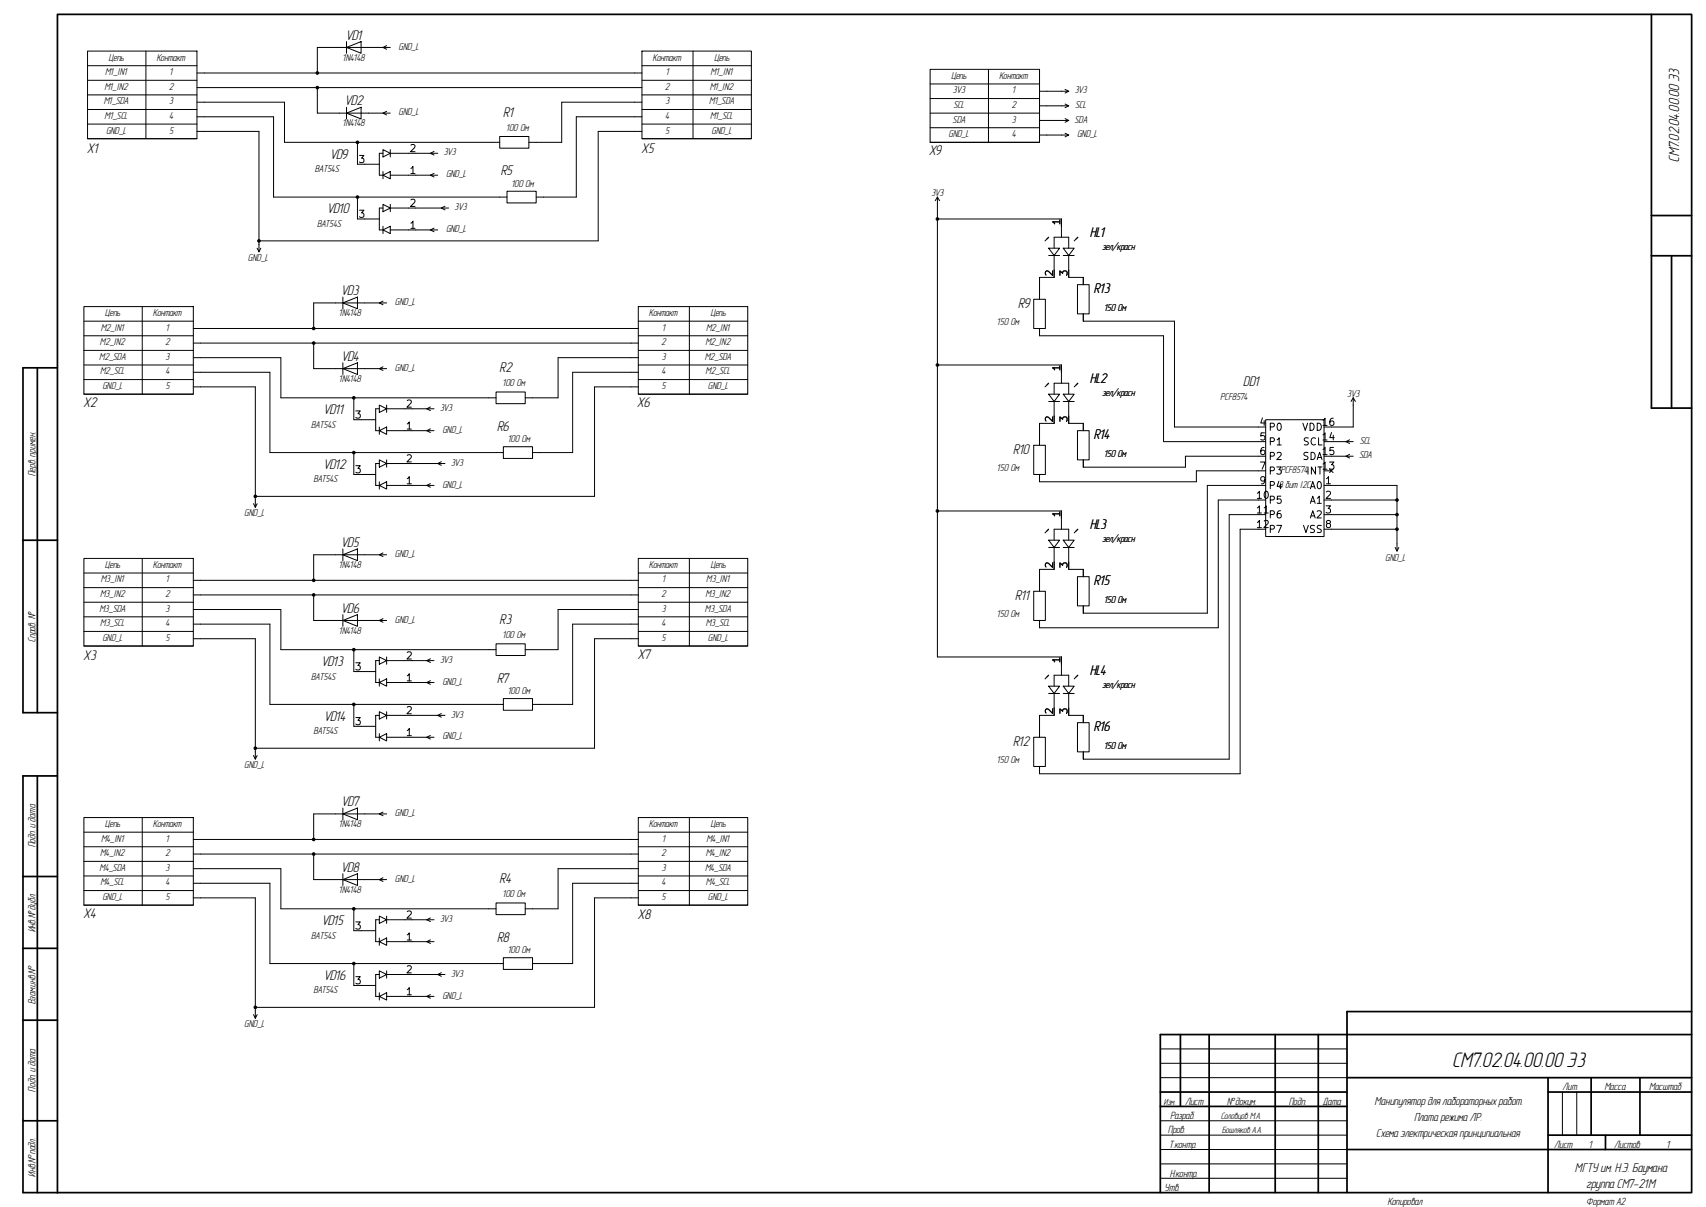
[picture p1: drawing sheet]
<svg xmlns="http://www.w3.org/2000/svg" width="594mm" height="420mm" viewBox="0 0 594 420" stroke-linecap="round" stroke-linejoin="round" font-family="sans-serif">
<g fill="none" stroke="#000" stroke-width=".6">
<path d="M20 5h569v410h-569zM575 5v137h14M575 75h14M575 89h14M582 89v53M13 128v120M20 128h-12v120h12M8 188h12M13 270v145M20 270h-12v145h12M8 305h12M8 330h12"/>
<path d="M8 355h12M411 360v25M421 360v55M444 360v55M459 360v55M589 352h-120v63M589 360h-185v55M404 380h65M469 375h120M539 380h50M539 375v40M554 375v20"/>
<path d="M571 375v20M8 390h12M404 385h65M469 400h120M539 395h50M559 395v5"/>
</g>
<g fill="none" stroke="#000" stroke-width=".35">
<path d="M30.5 17.8h38.1v30.5h-38.1zM50.8 17.8v30.5M120.6 16.5l5.1-2v4zM120.6 14.5v4M134.6 15.9l-1.3 .6 1.3 .6M135.9 16.5h-25.4v8.9M223.5 17.8h38.1v30.5h-38.1zM241.3 17.8v30.5M30.5 22.9h38.1M30.5 27.9h38.1M30.5 33h38.1M30.5 38.1h38.1"/>
<path d="M68.6 35.6h30.5v13.9h74.9M68.6 25.4h154.9M68.6 30.5h154.9M110.5 30.5v8.9h25.4M120.6 39.4l5.1-2.1v4.1zM120.6 37.3v4.1M134.6 38.7l-1.3 .7 1.3 .6M223.5 35.6h-27.9v13.9h-11.5M223.5 22.9h38.1M223.5 27.9h38.1M223.5 33h38.1M223.5 38.1h38.1"/>
<path d="M323.8 24.1h38.1v25.4h-38.1zM323.8 29.2h38.1M323.8 34.3h38.1M323.8 39.4h38.1M344.2 24.1v25.4M361.9 31.8h10.2M361.9 36.8h10.2M370.8 31.1l1.3 .7-1.3 .6M370.8 36.2l1.3 .6-1.3 .7M30.5 43.2h38.1M30.5 48.3h38.1M68.6 40.6h26.6v28h81.3"/>
<path d="M68.6 45.7h21.6v41.9M124.5 49.5v7.7h7.6M133.3 52.1l2.6 1.2-2.6 1.3zM133.3 53.3h-1.2v7.7h1.2M133.3 59.7v2.5M135.9 53.3h16.5M135.9 52.1v2.5M151.1 52.7l-1.2 .6 1.2 .7M174 47.5h10.1v4.1h-10.1zM223.5 43.2h38.1M223.5 48.3h38.1M223.5 40.6h-22.8v28h-14"/>
<path d="M223.5 45.7h-15.2v38.1h-118.1M323.8 44.5h38.1M323.8 49.5h38.1M361.9 47h10.2M361.9 41.9h10.2M370.8 46.4l1.3 .6-1.3 .6M370.8 41.3l1.3 .6-1.3 .6M124.5 68.6v7.6h7.6M133.3 71.1l2.6 1.3-2.6 1.3zM133.3 61l2.6-1.3v2.5zM133.3 72.4h-1.2v7.6h1.2M133.3 78.7v2.6"/>
<path d="M135.9 72.4h20.3M135.9 61h16.5M135.9 71.1v2.6M151.1 60.3l-1.2 .7 1.2 .6M151.1 79.4l-1.2 .6 1.2 .6M154.9 71.8l-1.2 .6 1.2 .6M176.5 66.5h10.2v4.1h-10.2zM326.4 68.6l-.8 1.3M326.4 68.6l.8 1.3M326.4 68.6v160h43.2v6.4M326.4 76.2h43.2v6.4M89.5 86.4l.7 1.2 .6-1.2"/>
<path d="M133.3 80l2.6-1.3v2.6zM135.9 80h16.5M365.1 86.4h3.8l-1.9 2.5zM365.1 82.6l-1.2 1.2M365.1 88.9h3.8M367 86.4v-3.8h5.1v3.8M367 88.9v7.6h-5.1v7.6M370.2 86.4h3.8l-1.9 2.5zM370.2 88.9h3.8M372.1 88.9v7.6h5.1v2.6M375.2 99.1h4v10.1h-4zM375.3 82.6l-1.3 1.2"/>
<path d="M29.2 106.7h38.1v30.5h-38.1zM29.2 111.8h38.1M29.2 116.8h38.1M49.5 106.7v30.5M67.3 114.3h154.9M67.3 119.4h154.9M109.2 119.4v8.9h25.4M119.4 105.4l5.1-2v4zM119.4 103.4v4M133.3 104.8l-1.2 .6 1.2 .6M134.6 105.4h-25.4v8.9M222.2 106.7h38.1v30.5h-38.1z"/>
<path d="M222.2 111.8h38.1M222.2 116.8h38.1M240 106.7v30.5M359.9 104.1h4.1v10.2h-4.1zM361.9 114.3v2.5h43.2v36.9h35.6M377.2 109.2v2.6h31.7v36.8h31.8M29.2 121.9h38.1M29.2 127h38.1M29.2 132.1h38.1M29.2 137.2h38.1M67.3 134.6h21.6v41.9M67.3 124.5h30.5v13.9h74.9"/>
<path d="M67.3 129.5h26.7v28h81.3M119.4 128.3l5.1-2.1v4.1zM119.4 126.2v4.1M123.2 138.4v7.7h7.6M133.3 127.6l-1.2 .7 1.2 .6M172.7 136.4h10.2v4.1h-10.2zM222.2 121.9h38.1M222.2 127h38.1M222.2 132.1h38.1M222.2 137.2h38.1M222.2 124.5h-27.9v13.9h-11.4M222.2 129.5h-22.8v28h-14"/>
<path d="M222.2 134.6h-15.2v38.1h-118.1M326.4 127h43.2v6.4M365.1 137.2h3.8l-1.9 2.5zM365.1 133.4l-1.2 1.2M365.1 139.7h3.8M367 137.2v-3.8h5.1v3.8M367 139.7v7.6h-5.1v7.6M370.2 137.2h3.8l-1.9 2.5zM370.2 139.7h3.8M372.1 139.7v7.6h5.1v2.6M375.3 133.4l-1.3 1.2M471.2 138.4v10.2h-10.2"/>
<path d="M471.2 138.4l-.8 1.3M471.2 138.4l.7 1.3M123.2 157.5v7.6h7.6M132.1 141l2.5 1.2-2.5 1.3zM132.1 149.9l2.5-1.3v2.5zM132.1 148.6v2.5M132.1 142.2h-1.3v7.7h1.3M134.6 142.2h16.5M134.6 149.9h16.5M134.6 141v2.5M149.9 141.6l-1.3 .6 1.3 .7M149.9 149.2l-1.3 .7 1.3 .6"/>
<path d="M175.3 155.4h10.1v4.1h-10.1zM359.9 154.9h4.1v10.2h-4.1zM375.2 149.9h4v10.1h-4zM440.7 146.1h20.3v40.6h-20.3zM440.7 158.8h-28v3.8h-35.5v-2.6M461 153.7h10.2M461 158.8h10.2M469.9 158.1l-1.3 .7 1.3 .6M469.9 153l-1.3 .7 1.3 .6M88.3 175.3l.6 1.2 .6-1.2M132.1 160l2.5 1.3-2.5 1.3zM132.1 168.9l2.5-1.3v2.6z"/>
<path d="M132.1 161.3h-1.3v7.6h1.3M132.1 167.6v2.6M134.6 168.9h16.5M134.6 160v2.6M134.6 161.3h20.3M149.9 168.3l-1.3 .6 1.3 .6M153.7 160.7l-1.3 .6 1.3 .6M326.4 177.8h43.2v6.4M440.7 168.9h-20.3v44.5h-43.2v-2.6M440.7 174h-16.5v44.4h-62.3v-2.5M440.7 179.1h-12.7v85.1h-50.8v-2.6M440.7 163.8h-24.1v3.8h-54.7v-2.5"/>
<path d="M461 168.9h25.4v22.9M461 174h25.4M461 179.1h25.4M461 163.8h2.5M462.9 163.2l1.3 1.2M464.2 163.2l-1.3 1.2M29.2 194.3h38.1v30.5h-38.1zM29.2 199.4h38.1M49.5 194.3v30.5M119.4 193l5.1-2v4.1zM119.4 191v4.1M133.3 192.4l-1.2 .6 1.2 .7"/>
<path d="M134.6 193h-25.4v8.9M222.2 194.3h38.1v30.5h-38.1zM222.2 199.4h38.1M240 194.3v30.5M365.1 188h3.8l-1.9 2.5zM365.1 184.2l-1.2 1.2M365.1 190.5h3.8M367 188v-3.8h5.1v3.8M367 190.5v7.6h-5.1v7.6M370.2 188h3.8l-1.9 2.5zM370.2 190.5h3.8M372.1 190.5v7.6h5.1v2.6"/>
<path d="M375.3 184.2l-1.3 1.2M440.7 184.2h-8.9v85h-69.9v-2.5M461 184.2h25.4M485.8 190.5l.6 1.3 .6-1.3M29.2 204.5h38.1M29.2 209.6h38.1M29.2 214.6h38.1M29.2 219.7h38.1M67.3 201.9h154.9M67.3 207h154.9M67.3 212.1h30.5v14h74.9M67.3 217.2h26.7v27.9h81.3"/>
<path d="M109.2 207v8.9h25.4M119.4 215.9l5.1-2v4zM119.4 213.9v4M133.3 215.3l-1.2 .6 1.2 .6M222.2 204.5h38.1M222.2 209.6h38.1M222.2 214.6h38.1M222.2 219.7h38.1M222.2 212.1h-27.9v14h-11.4M222.2 217.2h-22.8v27.9h-14M359.9 205.7h4.1v10.2h-4.1zM375.2 200.7h4v10.1h-4z"/>
<path d="M29.2 224.8h38.1M67.3 222.3h21.6v41.9M123.2 226.1v7.6h7.6M132.1 228.6l2.5 1.3-2.5 1.2zM132.1 237.5l2.5-1.3v2.6zM132.1 236.2v2.6M132.1 229.9h-1.3v7.6h1.3M134.6 228.6v2.5M134.6 237.5h16.5M134.6 229.9h16.5M149.9 236.9l-1.3 .6 1.3 .6M149.9 229.2l-1.3 .7 1.3 .6"/>
<path d="M172.7 224h10.2v4.1h-10.2zM222.2 224.8h38.1M222.2 222.3h-15.2v38.1h-118.1M365.1 238.8h3.8l-1.9 2.5zM365.1 235l-1.2 1.2M367 238.8v-3.8h5.1v3.8M370.2 238.8h3.8l-1.9 2.5zM375.3 235l-1.3 1.2M123.2 245.1v7.6h7.6M132.1 247.7l2.5 1.2-2.5 1.3zM132.1 256.5l2.5-1.2v2.5zM132.1 255.3v2.5"/>
<path d="M132.1 248.9h-1.3v7.6h1.3M134.6 247.7v2.5M134.6 256.5h16.5M134.6 248.9h20.3M149.9 255.9l-1.3 .6 1.3 .7M153.7 248.3l-1.3 .6 1.3 .7M175.3 243.1h10.1v4h-10.1zM359.9 256.5h4.1v10.2h-4.1zM365.1 241.3h3.8M367 241.3v7.6h-5.1v7.6M370.2 241.3h3.8M372.1 241.3v7.6h5.1v2.6"/>
<path d="M375.2 251.5h4v10.1h-4zM88.3 262.9l.6 1.3 .6-1.3M29.2 284.5h38.1v30.5h-38.1zM29.2 289.6h38.1M29.2 294.6h38.1M29.2 299.7h38.1M49.5 284.5v30.5M67.3 292.1h154.9M67.3 297.2h154.9M109.2 297.2v8.9h25.4M119.4 283.2l5.1-2v4zM119.4 281.2v4"/>
<path d="M133.3 282.6l-1.2 .6 1.2 .6M134.6 283.2h-25.4v8.9M222.2 284.5h38.1v30.5h-38.1zM222.2 289.6h38.1M222.2 294.6h38.1M222.2 299.7h38.1M240 284.5v30.5M29.2 304.8h38.1M29.2 309.9h38.1M29.2 315h38.1M67.3 302.3h30.5v13.9h74.9M67.3 307.3h26.7v28h81.3"/>
<path d="M67.3 312.4h21.6v41.9M119.4 306.1l5.1-2.1v4.1zM119.4 304v4.1M123.2 316.2v7.7h7.6M132.1 318.8l2.5 1.2-2.5 1.3zM133.3 305.4l-1.2 .7 1.2 .6M134.6 318.8v2.5M149.9 319.4l-1.3 .6 1.3 .7M172.7 314.2h10.2v4.1h-10.2zM222.2 304.8h38.1M222.2 309.9h38.1M222.2 315h38.1"/>
<path d="M222.2 302.3h-27.9v13.9h-11.4M222.2 307.3h-22.8v28h-14M222.2 312.4h-15.2v38.1h-118.1M123.2 335.3v7.6h7.6M132.1 327.7l2.5-1.3v2.5zM132.1 337.8l2.5 1.3-2.5 1.3zM132.1 320h-1.3v7.7h1.3M132.1 326.4v2.5M132.1 339.1h-1.3v7.6h1.3M134.6 327.7h16.5M134.6 337.8v2.6M134.6 320h16.5"/>
<path d="M134.6 339.1h20.3M149.9 327l-1.3 .7 1.3 .6M153.7 338.5l-1.3 .6 1.3 .6M175.3 333.2h10.1v4.1h-10.1zM88.3 353.1l.6 1.2 .6-1.2M132.1 346.7l2.5-1.3v2.6zM132.1 345.4v2.6M134.6 346.7h16.5M149.9 346.1l-1.3 .6 1.3 .6M404 375h65M404 370h65M404 365h65"/>
<path d="M544 380v15M549 380v15M404 400h65M404 395h65M404 390h65M404 410h65M404 405h65"/>
</g>
<g fill="#000" stroke="#000" stroke-width=".35">
<circle cx="110.5" cy="25.4" r=".46"/>
<circle cx="110.5" cy="30.5" r=".46"/>
<circle cx="124.5" cy="49.5" r=".46"/>
<circle cx="124.5" cy="68.6" r=".46"/>
<circle cx="326.4" cy="76.2" r=".46"/>
<circle cx="90.2" cy="83.8" r=".46"/>
<circle cx="109.2" cy="119.4" r=".46"/>
<circle cx="109.2" cy="114.3" r=".46"/>
<circle cx="123.2" cy="138.4" r=".46"/>
<circle cx="326.4" cy="127" r=".46"/>
<circle cx="123.2" cy="157.5" r=".46"/>
<circle cx="88.9" cy="172.7" r=".46"/>
<circle cx="326.4" cy="177.8" r=".46"/>
<circle cx="486.4" cy="174" r=".46"/>
<circle cx="486.4" cy="179.1" r=".46"/>
<circle cx="486.4" cy="184.2" r=".46"/>
<circle cx="109.2" cy="201.9" r=".46"/>
<circle cx="109.2" cy="207" r=".46"/>
<circle cx="123.2" cy="226.1" r=".46"/>
<circle cx="123.2" cy="245.1" r=".46"/>
<circle cx="88.9" cy="260.4" r=".46"/>
<circle cx="109.2" cy="292.1" r=".46"/>
<circle cx="109.2" cy="297.2" r=".46"/>
<circle cx="123.2" cy="316.2" r=".46"/>
<circle cx="123.2" cy="335.3" r=".46"/>
<circle cx="88.9" cy="350.5" r=".46"/>
</g>
<text font-size="7.3" x="505.9" y="371.3">СМ7.02.04.00.00 Э3</text>
<text font-size="5.1" x="584.7" y="56.2" transform="rotate(-90 584.7 56.2)">СМ7.02.04.00.00 Э3</text>
<g font-size="4.9">
<text x="120.6" y="13.8">VD1</text>
<text x="120.3" y="36.6">VD2</text>
<text x="175.3" y="40.7">R1</text>
<text x="30.5" y="53.4">X1</text>
<text x="223.5" y="53.4">X5</text>
<text x="323.6" y="53.9">X9</text>
<text x="115.1" y="55.2">VD9</text>
<text x="174.4" y="61">R5</text>
<text x="114.2" y="74.2">VD10</text>
<text x="379.7" y="82.3">HL1</text>
<text x="119" y="102.7">VD3</text>
<text x="354.6" y="107.1">R9</text>
<text x="381" y="102">R13</text>
<text x="119.1" y="125.5">VD4</text>
<text x="174.1" y="129.6">R2</text>
<text x="379.7" y="133.1">HL2</text>
<text x="433" y="134.4">DD1</text>
<text x="29.2" y="141.8">X2</text>
<text x="222" y="141.5">X6</text>
<text x="112.8" y="144.1">VD11</text>
<text x="173.2" y="149.9">R6</text>
<text x="381" y="152.8">R14</text>
<text x="352.9" y="157.9">R10</text>
<text x="112.8" y="163.1">VD12</text>
<text x="379.7" y="183.9">HL3</text>
<text x="119.1" y="190.3">VD5</text>
<text x="381" y="203.6">R15</text>
<text x="353.6" y="208.7">R11</text>
<text x="119.1" y="213.1">VD6</text>
<text x="174.1" y="217.2">R3</text>
<text x="29.2" y="229.7">X3</text>
<text x="112.2" y="231.7">VD13</text>
<text x="222.2" y="229.4">X7</text>
<text x="173.2" y="237.5">R7</text>
<text x="379.7" y="234.7">HL4</text>
<text x="113.1" y="250.7">VD14</text>
<text x="381" y="254.4">R16</text>
<text x="352.8" y="259.5">R12</text>
<text x="119.2" y="280.5">VD7</text>
<text x="119" y="303.3">VD8</text>
<text x="174.1" y="307.4">R4</text>
<text x="29.2" y="319.3">X4</text>
<text x="112.3" y="321.9">VD15</text>
<text x="222.2" y="319.8">X8</text>
<text x="173.2" y="327.7">R8</text>
<text x="113" y="340.9">VD16</text>
</g>
<g font-size="4.5">
<text x="548.5" y="407.8">МГТУ им. Н.Э. Баумана</text>
<text x="552.5" y="413.5">группа СМ7-21М</text>
</g>
<g font-size="4.1">
<text x="478.7" y="384.5">Манипулятор для лабораторных работ.</text>
<text x="479.3" y="395.8">Схема электрическая принципиальная</text>
<text x="492.5" y="390.2">Плата режима ЛР.</text>
</g>
<g font-size="3.7">
<text x="12.4" y="165.7" transform="rotate(-90 12.4 165.7)">Перв. примен.</text>
<text x="12.4" y="223.5" transform="rotate(-90 12.4 223.5)">Справ. N°</text>
<text x="12.4" y="294.9" transform="rotate(-90 12.4 294.9)">Подп. и дата</text>
<text x="12.4" y="324.5" transform="rotate(-90 12.4 324.5)">Инв.N°дубл.</text>
<text x="12.4" y="349.4" transform="rotate(-90 12.4 349.4)">Взам.инв.N°</text>
<text x="12.4" y="379.9" transform="rotate(-90 12.4 379.9)">Подп. и дата</text>
<text x="544.2" y="379.4">Лит.</text>
<text x="558.7" y="379.4">Масса</text>
<text x="574.3" y="379.4">Масштаб</text>
<text x="407.5" y="389.4">Разраб.</text>
<text x="412.7" y="384.4">Лист</text>
<text x="427.3" y="384.4">N°докум.</text>
<text x="448.8" y="384.4">Подп.</text>
<text x="460.8" y="384.4">Дата</text>
<text x="406.7" y="394.4">Пров.</text>
<text x="407" y="399.4">Т.контр.</text>
<text x="541.3" y="399.4">Лист</text>
<text x="553.3" y="399.4">1</text>
<text x="562.1" y="399.4">Листов</text>
<text x="580.3" y="399.4">1</text>
<text x="12.4" y="409.4" transform="rotate(-90 12.4 409.4)">Инв.N°подл.</text>
<text x="407.4" y="409.4">Н.контр.</text>
<text x="405.6" y="414.4">Утв.</text>
<text x="483.2" y="419.4">Копировал</text>
<text x="552.4" y="419.4">Формат A2</text>
</g>
<g font-size="3.5">
<text x="138.9" y="17.3">GND_L</text>
<text x="37.9" y="21.1">Цепь</text>
<text x="54.6" y="21.1">Контакт</text>
<text x="119.4" y="21.1">1N4148</text>
<text x="227.3" y="21.1">Контакт</text>
<text x="248.7" y="21.1">Цепь</text>
<text x="36.7" y="26.2">M1_IN1</text>
<text x="59.2" y="26.2">1</text>
<text x="231.9" y="26.2">1</text>
<text x="247.5" y="26.2">M1_IN1</text>
<text x="331.3" y="27.4">Цепь</text>
<text x="348" y="27.4">Контакт</text>
<text x="36.5" y="31.2">M1_IN2</text>
<text x="58.9" y="31.2">2</text>
<text x="231.6" y="31.2">2</text>
<text x="247.3" y="31.2">M1_IN2</text>
<text x="331.8" y="32.5">3V3</text>
<text x="352.6" y="32.5">1</text>
<text x="374.2" y="32.5">3V3</text>
<text x="36.2" y="36.3">M1_SDA</text>
<text x="36.5" y="41.4">M1_SCL</text>
<text x="59" y="36.3">3</text>
<text x="59" y="41.4">4</text>
<text x="138.9" y="40.1">GND_L</text>
<text x="231.7" y="36.3">3</text>
<text x="231.7" y="41.4">4</text>
<text x="247.1" y="36.3">M1_SDA</text>
<text x="247.3" y="41.4">M1_SCL</text>
<text x="332.1" y="37.6">SCL</text>
<text x="352.3" y="37.6">2</text>
<text x="374.5" y="37.6">SCL</text>
<text x="37" y="46.5">GND_L</text>
<text x="59" y="46.5">5</text>
<text x="119.4" y="43.9">1N4148</text>
<text x="176.4" y="45.5">100 Ом</text>
<text x="231.7" y="46.5">5</text>
<text x="247.8" y="46.5">GND_L</text>
<text x="330.4" y="47.7">GND_L</text>
<text x="331.8" y="42.7">SDA</text>
<text x="352.3" y="42.7">3</text>
<text x="352.4" y="47.7">4</text>
<text x="374.3" y="42.7">SDA</text>
<text x="375.1" y="47.7">GND_L</text>
<text x="109.8" y="59.9">BAT54S</text>
<text x="154.5" y="54.1">3V3</text>
<text x="155.4" y="61.7">GND_L</text>
<text x="178.2" y="65">100 Ом</text>
<text x="324.3" y="68.3">3V3</text>
<text x="158.3" y="73.1">3V3</text>
<text x="110.5" y="79">BAT54S</text>
<text x="155.4" y="80.8">GND_L</text>
<text x="384" y="87.1">зел/красн</text>
<text x="86.5" y="90.7">GND_L</text>
<text x="137.6" y="106.2">GND_L</text>
<text x="36.6" y="110">Цепь</text>
<text x="53.3" y="110">Контакт</text>
<text x="118.1" y="110">1N4148</text>
<text x="226.1" y="110">Контакт</text>
<text x="247.5" y="110">Цепь</text>
<text x="347.3" y="113.2">150 Ом</text>
<text x="384.5" y="108.1">150 Ом</text>
<text x="35.2" y="115.1">M2_IN1</text>
<text x="57.9" y="115.1">1</text>
<text x="230.6" y="115.1">1</text>
<text x="246" y="115.1">M2_IN1</text>
<text x="34.7" y="125.2">M2_SDA</text>
<text x="34.9" y="120.1">M2_IN2</text>
<text x="57.6" y="120.1">2</text>
<text x="57.7" y="125.2">3</text>
<text x="230.4" y="120.1">2</text>
<text x="230.4" y="125.2">3</text>
<text x="245.5" y="125.2">M2_SDA</text>
<text x="245.7" y="120.1">M2_IN2</text>
<text x="35" y="130.3">M2_SCL</text>
<text x="57.7" y="130.3">4</text>
<text x="137.6" y="129">GND_L</text>
<text x="230.5" y="130.3">4</text>
<text x="245.8" y="130.3">M2_SCL</text>
<text x="35.8" y="135.4">GND_L</text>
<text x="57.7" y="135.4">5</text>
<text x="118.1" y="132.8">1N4148</text>
<text x="175.1" y="134.4">100 Ом</text>
<text x="230.4" y="135.4">5</text>
<text x="246.6" y="135.4">GND_L</text>
<text x="384" y="137.9">зел/красн</text>
<text x="153.2" y="143">3V3</text>
<text x="425" y="139.2">PCF8574</text>
<text x="469.1" y="138.2">3V3</text>
<text x="108.5" y="148.8">BAT54S</text>
<text x="154.1" y="150.6">GND_L</text>
<text x="176.9" y="153.9">100 Ом</text>
<text x="473.5" y="154.4">SCL</text>
<text x="384.5" y="158.9">150 Ом</text>
<text x="473.3" y="159.5">SDA</text>
<text x="109.2" y="167.9">BAT54S</text>
<text x="157" y="162">3V3</text>
<text x="347.3" y="164">150 Ом</text>
<text x="446" y="164.6">PCF8574</text>
<text x="154.1" y="169.7">GND_L</text>
<text x="445.3" y="169.7">8 бит I2C</text>
<text x="85.2" y="179.6">GND_L</text>
<text x="384" y="188.7">зел/красн</text>
<text x="36.6" y="197.6">Цепь</text>
<text x="53.3" y="197.6">Контакт</text>
<text x="118.1" y="197.6">1N4148</text>
<text x="137.6" y="193.8">GND_L</text>
<text x="226.1" y="197.6">Контакт</text>
<text x="247.5" y="197.6">Цепь</text>
<text x="482.4" y="195.3">GND_L</text>
<text x="35.2" y="202.7">M3_IN1</text>
<text x="57.9" y="202.7">1</text>
<text x="230.6" y="202.7">1</text>
<text x="246" y="202.7">M3_IN1</text>
<text x="35" y="207.8">M3_IN2</text>
<text x="57.6" y="207.8">2</text>
<text x="230.4" y="207.8">2</text>
<text x="245.8" y="207.8">M3_IN2</text>
<text x="384.5" y="209.7">150 Ом</text>
<text x="34.7" y="212.8">M3_SDA</text>
<text x="57.7" y="212.8">3</text>
<text x="230.4" y="212.8">3</text>
<text x="245.6" y="212.8">M3_SDA</text>
<text x="347.3" y="214.8">150 Ом</text>
<text x="35" y="217.9">M3_SCL</text>
<text x="57.7" y="217.9">4</text>
<text x="118.1" y="220.5">1N4148</text>
<text x="137.6" y="216.7">GND_L</text>
<text x="175.1" y="222">100 Ом</text>
<text x="230.5" y="217.9">4</text>
<text x="245.8" y="217.9">M3_SCL</text>
<text x="35.8" y="223">GND_L</text>
<text x="57.7" y="223">5</text>
<text x="230.4" y="223">5</text>
<text x="246.6" y="223">GND_L</text>
<text x="153.2" y="230.6">3V3</text>
<text x="108.5" y="236.5">BAT54S</text>
<text x="154.1" y="238.2">GND_L</text>
<text x="384" y="239.5">зел/красн</text>
<text x="176.9" y="241.5">100 Ом</text>
<text x="157" y="249.7">3V3</text>
<text x="109.2" y="255.5">BAT54S</text>
<text x="154.1" y="257.3">GND_L</text>
<text x="384.5" y="260.5">150 Ом</text>
<text x="85.2" y="267.2">GND_L</text>
<text x="347.3" y="265.6">150 Ом</text>
<text x="36.6" y="287.8">Цепь</text>
<text x="53.3" y="287.8">Контакт</text>
<text x="118.1" y="287.8">1N4148</text>
<text x="137.6" y="284">GND_L</text>
<text x="226.1" y="287.8">Контакт</text>
<text x="247.5" y="287.8">Цепь</text>
<text x="35.3" y="292.9">M4_IN1</text>
<text x="57.9" y="292.9">1</text>
<text x="230.6" y="292.9">1</text>
<text x="246.1" y="292.9">M4_IN1</text>
<text x="35" y="297.9">M4_IN2</text>
<text x="57.6" y="297.9">2</text>
<text x="230.4" y="297.9">2</text>
<text x="245.8" y="297.9">M4_IN2</text>
<text x="34.8" y="303">M4_SDA</text>
<text x="57.7" y="303">3</text>
<text x="230.4" y="303">3</text>
<text x="245.6" y="303">M4_SDA</text>
<text x="35.1" y="308.1">M4_SCL</text>
<text x="57.7" y="308.1">4</text>
<text x="118.1" y="310.6">1N4148</text>
<text x="137.6" y="306.8">GND_L</text>
<text x="230.5" y="308.1">4</text>
<text x="245.9" y="308.1">M4_SCL</text>
<text x="35.8" y="313.2">GND_L</text>
<text x="57.7" y="313.2">5</text>
<text x="175.1" y="312.2">100 Ом</text>
<text x="230.4" y="313.2">5</text>
<text x="246.6" y="313.2">GND_L</text>
<text x="153.2" y="320.8">3V3</text>
<text x="108.5" y="326.6">BAT54S</text>
<text x="176.9" y="331.7">100 Ом</text>
<text x="157" y="339.8">3V3</text>
<text x="109.2" y="345.7">BAT54S</text>
<text x="154.1" y="347.5">GND_L</text>
<text x="85.2" y="357.4">GND_L</text>
</g>
<text font-size="3.2" x="425.2" y="389.4">Соловцов М.А.</text>
<g font-size="3.1">
<text x="405.3" y="384.4">Изм.</text>
<text x="425.5" y="394.4">Бошляков А.А.</text>
</g>
<g font-size="2.5">
<text x="142.3" y="53.5">2</text>
<text x="124.6" y="57.3">3</text>
<text x="142.3" y="61.2">1</text>
<text x="124.6" y="76.4">3</text>
<text x="142.3" y="72.6">2</text>
<text x="142.3" y="80.2">1</text>
<text x="369.8" y="78.6" transform="rotate(-90 369.8 78.6)">1</text>
<text x="367.2" y="96.4" transform="rotate(-90 367.2 96.4)">2</text>
<text x="372.3" y="96.4" transform="rotate(-90 372.3 96.4)">3</text>
<text x="369.8" y="129.4" transform="rotate(-90 369.8 129.4)">1</text>
<text x="141.1" y="142.4">2</text>
<text x="123.3" y="146.2">3</text>
<text x="367.2" y="147.2" transform="rotate(-90 367.2 147.2)">2</text>
<text x="372.3" y="147.2" transform="rotate(-90 372.3 147.2)">3</text>
<text x="438.3" y="148.8">4</text>
<text x="459.9" y="148.8">16</text>
<text x="141.1" y="150.1">1</text>
<text x="438.3" y="153.9">5</text>
<text x="441.5" y="150.5">P0</text>
<text x="441.5" y="155.6">P1</text>
<text x="453.1" y="150.5">VDD</text>
<text x="453.4" y="155.6">SCL</text>
<text x="459.9" y="153.9">14</text>
<text x="141.1" y="161.5">2</text>
<text x="438.3" y="158.9">6</text>
<text x="441.5" y="160.7">P2</text>
<text x="453.3" y="160.7">SDA</text>
<text x="459.9" y="158.9">15</text>
<text x="123.3" y="165.3">3</text>
<text x="438.3" y="164">7</text>
<text x="441.5" y="165.7">P3</text>
<text x="454.6" y="165.7">INT</text>
<text x="459.9" y="164">13</text>
<text x="141.1" y="169.1">1</text>
<text x="438.3" y="169.1">9</text>
<text x="441.5" y="170.8">P4</text>
<text x="455.8" y="170.8">A0</text>
<text x="461.1" y="169.1">1</text>
<text x="437.1" y="174.2">10</text>
<text x="437.1" y="179.3">11</text>
<text x="441.5" y="175.9">P5</text>
<text x="455.8" y="175.9">A1</text>
<text x="461.1" y="174.2">2</text>
<text x="461.1" y="179.3">3</text>
<text x="369.8" y="180.2" transform="rotate(-90 369.8 180.2)">1</text>
<text x="437.1" y="184.3">12</text>
<text x="441.5" y="181">P6</text>
<text x="455.8" y="181">A2</text>
<text x="461.1" y="184.3">8</text>
<text x="441.5" y="186.1">P7</text>
<text x="453.4" y="186.1">VSS</text>
<text x="367.2" y="198" transform="rotate(-90 367.2 198)">2</text>
<text x="372.3" y="198" transform="rotate(-90 372.3 198)">3</text>
<text x="123.3" y="233.9">3</text>
<text x="141.1" y="230.1">2</text>
<text x="369.8" y="231" transform="rotate(-90 369.8 231)">1</text>
<text x="141.1" y="237.7">1</text>
<text x="141.1" y="249.1">2</text>
<text x="367.2" y="248.8" transform="rotate(-90 367.2 248.8)">2</text>
<text x="372.3" y="248.8" transform="rotate(-90 372.3 248.8)">3</text>
<text x="123.3" y="252.9">3</text>
<text x="141.1" y="256.7">1</text>
<text x="141.1" y="320.2">2</text>
<text x="123.3" y="324">3</text>
<text x="141.1" y="327.9">1</text>
<text x="141.1" y="339.3">2</text>
<text x="123.3" y="343.1">3</text>
<text x="141.1" y="346.9">1</text>
</g>
</svg>
